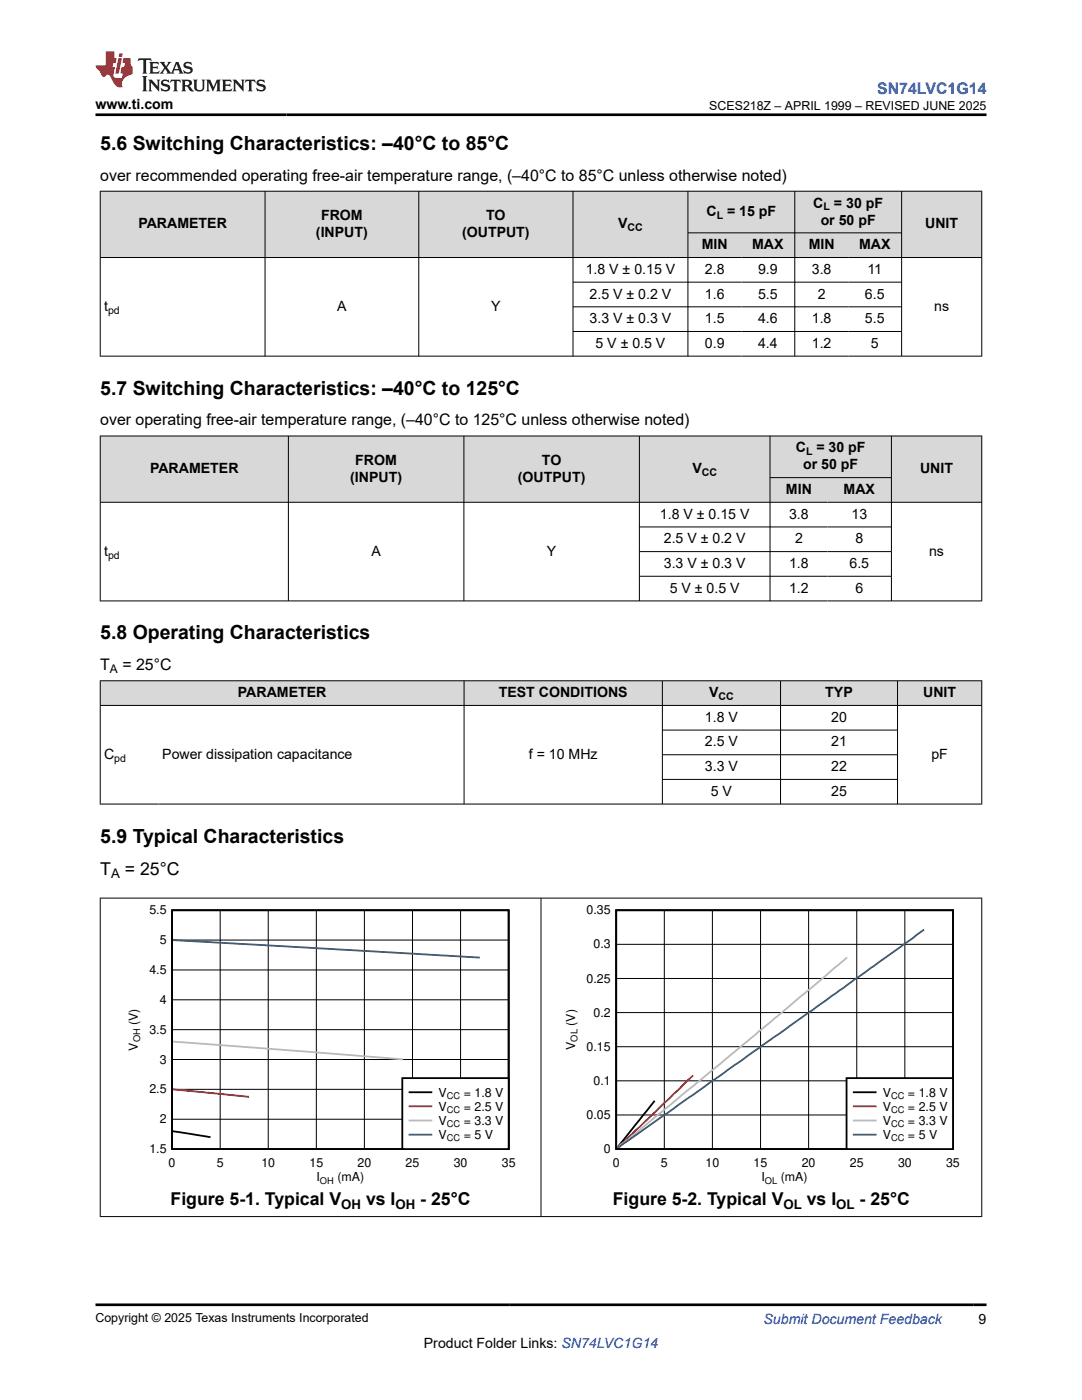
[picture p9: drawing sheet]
<svg xmlns="http://www.w3.org/2000/svg" width="216mm" height="279mm" viewBox="0 0 216 279" stroke-linecap="round" stroke-linejoin="round" font-family="sans-serif">
<g fill="#d8d8d8">
<path d="M20 38.2h175.9v8.3h-175.9z" fill-rule="evenodd"/>
<path d="M20.1 38.2h32.7v13.1h-32.7z" fill-rule="evenodd"/>
<path d="M52.9 38.2h30.6v13.1h-30.6z" fill-rule="evenodd"/>
<path d="M83.6 38.2h30.7v13.1h-30.7z" fill-rule="evenodd"/>
<path d="M114.4 38.2h22.8v13.1h-22.8z" fill-rule="evenodd"/>
<path d="M137.3 38.2h21.2v8.2h-21.2z" fill-rule="evenodd"/>
<path d="M158.6 38.2h21.2v8.2h-21.2z" fill-rule="evenodd"/>
<path d="M180 38.2h15.8v13.1h-15.8z" fill-rule="evenodd"/>
<path d="M137.3 46.5h10.6v4.8h-10.6z" fill-rule="evenodd"/>
<path d="M147.9 46.5h10.6v4.8h-10.6z" fill-rule="evenodd"/>
<path d="M158.6 46.5h10.6v4.8h-10.6z" fill-rule="evenodd"/>
<path d="M169.2 46.5h10.6v4.8h-10.6z" fill-rule="evenodd"/>
</g>
<g fill="none" stroke="#000" stroke-width=".2">
<path d="M19.9 38.2h176.1M20 38.1v33M52.9 38.1v33M83.6 38.1v33M114.3 38.1v33M137.3 38.1v33M158.6 38.1v33M179.9 38.1v33M195.9 38.1v33M19.9 51.4h176.1M114.3 56.3h65.7M137.3 46.5h42.7"/>
<path d="M19.9 71.1h176.1M114.3 61.2h65.7M114.3 66.2h65.7"/>
</g>
<g fill="#d8d8d8">
<path d="M20 87h175.9v8.3h-175.9z" fill-rule="evenodd"/>
<path d="M20.1 87.1h37.4v13.1h-37.4z" fill-rule="evenodd"/>
<path d="M57.6 87.1h34.9v13.1h-34.9z" fill-rule="evenodd"/>
<path d="M92.6 87.1h34.9v13.1h-34.9z" fill-rule="evenodd"/>
<path d="M127.6 87.1h26v13.1h-26z" fill-rule="evenodd"/>
<path d="M153.7 87.1h24.1v8.2h-24.1z" fill-rule="evenodd"/>
<path d="M177.9 87.1h17.9v13.1h-17.9z" fill-rule="evenodd"/>
<path d="M153.7 95.4h11.4v4.8h-11.4z" fill-rule="evenodd"/>
<path d="M165.1 95.4h12.7v4.8h-12.7z" fill-rule="evenodd"/>
</g>
<g fill="none" stroke="#000" stroke-width=".2">
<path d="M19.9 87h176.1M20 87v33M57.5 87v33M92.6 87v33M127.6 87v33M153.6 87v33M153.6 95.3h24.3M177.9 87v33M195.9 87v33M19.9 100.2h176.1M19.9 119.9h176.1M127.6 105.2h50.3"/>
<path d="M127.6 110.1h50.3M127.6 115h50.3"/>
</g>
<g fill="#d8d8d8">
<path d="M20 135.9h175.9v4.9h-175.9z" fill-rule="evenodd"/>
<path d="M20.1 135.9h72.4v4.8h-72.4z" fill-rule="evenodd"/>
<path d="M92.7 135.9h39.4v4.8h-39.4z" fill-rule="evenodd"/>
<path d="M132.2 135.9h23.5v4.8h-23.5z" fill-rule="evenodd"/>
<path d="M155.8 135.9h23.2v4.8h-23.2z" fill-rule="evenodd"/>
<path d="M179.2 135.9h16.6v4.8h-16.6z" fill-rule="evenodd"/>
</g>
<path d="M19.9 135.9h176.1M20 135.8v24.7M92.6 135.8v24.7M132.2 135.8v24.7M155.7 135.8v24.7M179.1 135.8v24.7M195.9 135.8v24.7M19.9 140.8h176.1M132.2 145.7h47M132.2 150.6h47M132.2 155.5h47M19.9 160.5h176.1" fill="none" stroke="#000" stroke-width=".2"/>
<path d="M25.2 180.7h77.6v55.6h-77.6z" fill-rule="evenodd" fill="#fff"/>
<path d="M34.3 181.7h67.2v47.6h-67.2zM34.5 225.8l7.5 1.2" fill="none" stroke="#000" stroke-width=".36"/>
<g fill="none" stroke="#000" stroke-width=".2">
<path d="M34.3 199.5h67.2M34.3 193.6h67.2M34.3 187.6h67.2M43.9 181.7v47.6M53.5 181.7v47.6M63.1 181.7v47.6M72.7 181.7v47.6M82.3 181.7v47.6M91.9 181.7v47.6M34.3 217.4h67.2M34.3 211.4h67.2M34.3 205.5h67.2"/>
<path d="M34.3 223.4h67.2"/>
</g>
<path d="M34.5 217.4l15.2 1.5" fill="none" stroke="#f00" stroke-width=".36"/>
<path d="M34.5 207.9l45.9 3.5" fill="none" stroke="#b8b8b8" stroke-width=".36"/>
<path d="M34.5 187.6l61.2 3.5" fill="none" stroke="#295c75" stroke-width=".36"/>
<path d="M80.3 215.2h21.2v14.1h-21.2z" fill-rule="evenodd" fill="#fff"/>
<path d="M80.3 215.2h21.2v14.1h-21.2zM81.7 218h4.4" fill="none" stroke="#000" stroke-width=".36"/>
<path d="M81.7 220.8h4.4" fill="none" stroke="#f00" stroke-width=".36"/>
<path d="M81.7 223.6h4.4" fill="none" stroke="#b8b8b8" stroke-width=".36"/>
<path d="M81.7 226.5h4.4" fill="none" stroke="#295c75" stroke-width=".36"/>
<path d="M112.4 180.7h79.1v55.6h-79.1z" fill-rule="evenodd" fill="#fff"/>
<path d="M122.9 181.7h67.3v47.6h-67.3zM130.6 219.7l-7.5 9.4" fill="none" stroke="#000" stroke-width=".36"/>
<path d="M122.9 195.3h67.3M122.9 188.5h67.3M132.6 181.7v47.6M142.2 181.7v47.6M151.8 181.7v47.6M161.4 181.7v47.6M171 181.7v47.6M180.5 181.7v47.6M122.9 215.7h67.3M122.9 208.9h67.3M122.9 202.1h67.3M122.9 222.5h67.3" fill="none" stroke="#000" stroke-width=".2"/>
<path d="M138.3 214.6l-15.2 14.5" fill="none" stroke="#f00" stroke-width=".36"/>
<path d="M169 191.1l-25.3 21.2-20.6 16.8" fill="none" stroke="#b8b8b8" stroke-width=".36"/>
<path d="M184.4 185.5l-22.3 16.1-38.9 27.5" fill="none" stroke="#295c75" stroke-width=".36"/>
<path d="M168.9 215.2h21.3v14.1h-21.3z" fill-rule="evenodd" fill="#fff"/>
<path d="M168.9 215.2h21.3v14.1h-21.3zM170.4 218h4.3" fill="none" stroke="#000" stroke-width=".36"/>
<path d="M170.4 220.8h4.3" fill="none" stroke="#f00" stroke-width=".36"/>
<path d="M170.4 223.6h4.3" fill="none" stroke="#b8b8b8" stroke-width=".36"/>
<path d="M170.4 226.5h4.3" fill="none" stroke="#295c75" stroke-width=".36"/>
<path d="M19.9 179.2h176.1M20 179.2v63.7M108 179.2v63.7M195.9 179.2v63.7M19.9 242.8h176.1" fill="none" stroke="#000" stroke-width=".2"/>
<path d="M27.7 11.6l-.2 .6 .5-.2h.6v.1v2.2l-.2 .4h1l-.2-.4v-2.2v-.1h.5l.5 .2-.1-.6zM29.8 12.4l.2 .3v1.6l-.2 .4h1.9l.1-.6a1.08 1.08 0 0 1-1.3 .2v-.7h.6l.4 .2v-.7l-.4 .2h-.6v-.5l.2-.2a1 1 0 0 1 1 .3l-.1-.5zM31.8 12.4l1 1.1-1 1.2h.9l-.2-.2 .4-.8 .5 .8-.2 .2h1.6l-.2-.2 .1-.5h1l.1 .5-.1 .2h.9l-.2-.4-.8-1.9h-.5l-1 2.1-.8-1.1 .9-1h-.8l.2 .2-.5 .6-.3-.6 .1-.2zM35.2 12.8l.4 1h-.8zM36.8 12.5a.65 .65 0 0 0-.2 .7 .65 .65 0 0 0 .6 .5l.7 .1 .1 .3a.79 .79 0 0 1-.7 .4 .79 .79 0 0 1-.7-.5l.1 .7 .2-.1a.93 .93 0 0 0 1.1 0 .93 .93 0 0 0 .4-.9 1.46 1.46 0 0 0-1.2-.6l-.1-.3a1.09 1.09 0 0 1 1.2 .2l-.2-.6-.1 .1-.6-.2zM28.4 15.2l.2 .4v2.2l-.2 .4h1l-.2-.4v-2.2l.2-.4zM29.6 15.9l.2 .4v1.5l-.2 .4h.8l-.3-.4v-1.3l1.7 1.8v-2l.2-.4h-.8l.2 .2 .1 1.1-1.2-1.3zM32.3 16a.65 .65 0 0 0-.2 .8 .65 .65 0 0 0 .7 .4l.6 .2 .1 .2a.79 .79 0 0 1-.7 .4 .79 .79 0 0 1-.7-.5l.1 .7 .2-.1a.93 .93 0 0 0 1.1 .1 .93 .93 0 0 0 .4-1 1.46 1.46 0 0 0-1.2-.5l-.1-.4a1.09 1.09 0 0 1 1.2 .2l-.2-.6-.1 .1-.6-.1zM34.1 15.9l-.1 .6a.63 .63 0 0 1 .7-.3l.1 1.6-.3 .4h1l-.2-.4v-1.6a.66 .66 0 0 1 .8 .3l-.1-.6zM36.2 15.9l.2 .4v1.5l-.2 .4h.9l-.2-.2v-.7h.5l.1 .2a.79 .79 0 0 0 1.2 .6l-1-.9a.61 .61 0 0 0 .6-.6 .61 .61 0 0 0-.5-.7zM36.9 16.2h.2a.47 .47 0 0 1 .5 .1 .47 .47 0 0 1 .1 .5l-.2 .1-.6 .1zM38.5 15.9l.2 .2a2.27 2.27 0 0 0 .4 2 1.04 1.04 0 0 0 1.7-.7v-1.3l.2-.2h-.8l.2 .4v1.1a.6 .6 0 0 1-.6 .6 .6 .6 0 0 1-.6-.6v-1.1l.3-.4zM41.1 15.9l.2 .4v1.5l-.2 .4h.7l-.2-.4v-1.4l.9 1.9 .8-1.9v1.4l-.2 .4h1l-.3-.4v-1.5l.3-.4h-.8l-.7 1.5-.7-1.5zM44.3 15.9l.2 .4v1.5l-.2 .4h1.9l.1-.6a1.09 1.09 0 0 1-1.3 .2v-.7h.6l.4 .2v-.6l-.4 .2h-.6v-.6l.2-.1a1.01 1.01 0 0 1 1 .3l-.1-.6zM46.4 15.9l.3 .4v1.5l-.3 .4h.8l-.2-.4v-1.3l1.6 1.8v-2l.2-.4h-.7l.2 .2v1.1l-1.2-1.3zM49 15.9l-.1 .6a.63 .63 0 0 1 .8-.3v1.6l-.3 .4h1l-.2-.4v-1.6a.66 .66 0 0 1 .8 .3l-.1-.6zM51.4 16a.65 .65 0 0 0-.2 .8 .65 .65 0 0 0 .6 .4l.6 .2 .2 .2a.79 .79 0 0 1-.8 .4 .79 .79 0 0 1-.6-.5l.1 .7 .2-.1a.93 .93 0 0 0 1 .1 .93 .93 0 0 0 .5-1 1.46 1.46 0 0 0-1.3-.5l-.1-.4a1.09 1.09 0 0 1 1.3 .2l-.2-.6-.2 .1-.5-.1z" fill="#231f20"/>
<path d="M21.1 10.3v2.7h-2v.4l.9 1a.95 .95 0 0 0 .9 .9 .59 .59 0 0 1 .6-.4 .59 .59 0 0 1 .5 .3l.4 .8a1.59 1.59 0 0 0 2.1 1.4 1.61 1.61 0 0 1 1-2.3l1-.3-.1-1.5a1.59 1.59 0 0 1-.4-1.7h-1.4l-.2 .9h.5l-.1 .9h-.5l-.2 .9v.3l.4 .1-.2 .9h-.6a.73 .73 0 0 1-1.1-.7l.3-1.5h-.5l.2-.9h.5l.2-.9h-.5v-1.3zM23.6 11.6l-.6 3.1h.7l.6-3.1zM23.8 10.7l-.1 .6h.7l.1-.6z" fill="#ed1c24"/>
<path d="M19.1 22.9h177.8M19.1 260.4h177.8" fill="none" stroke="#000" stroke-width=".53"/>
<g font-size="3.9">
<text x="20" y="29.9">5.6 Switching Characteristics: –40°C to 85°C</text>
<text x="20" y="78.8">5.7 Switching Characteristics: –40°C to 125°C</text>
<text x="20" y="127.6">5.8 Operating Characteristics</text>
<text x="20" y="168.1">5.9 Typical Characteristics</text>
</g>
<g font-size="3.5">
<text x="20" y="174.6">T</text>
<text x="24.9" y="174.6">= 25°C</text>
<text x="34" y="240.6">Figure 5-1. Typical V</text>
<text x="73" y="240.6">vs I</text>
<text x="83.9" y="240.6">- 25°C</text>
<text x="122.3" y="240.6">Figure 5-2. Typical V</text>
<text x="161" y="240.6">vs I</text>
<text x="171.5" y="240.6">- 25°C</text>
</g>
<text font-size="3.2" fill="#00f" x="175" y="18.7">SN74LVC1G14</text>
<g font-size="3.2">
<text x="20" y="36.1">over recommended operating free-air temperature range, (–40°C to 85°C unless otherwise noted)</text>
<text x="20" y="84.9">over operating free-air temperature range, (–40°C to 125°C unless otherwise noted)</text>
<text x="20" y="133.8">T</text>
<text x="24.4" y="133.8">= 25°C</text>
</g>
<g font-size="2.8">
<text x="19.1" y="21.8">www.ti.com</text>
<text x="162.3" y="41.4">C</text>
<text x="166.4" y="41.4">= 30 pF</text>
<text x="27.6" y="45.6">PARAMETER</text>
<text x="63.1" y="47.3">(INPUT)</text>
<text x="64.1" y="43.9">FROM</text>
<text x="92.2" y="47.3">(OUTPUT)</text>
<text x="97" y="43.9">TO</text>
<text x="123.3" y="45.6">V</text>
<text x="141" y="43.1">C</text>
<text x="145.1" y="43.1">= 15 pF</text>
<text x="163.8" y="44.8">or 50 pF</text>
<text x="184.6" y="45.6">UNIT</text>
<text x="140" y="49.7">MIN</text>
<text x="150.1" y="49.7">MAX</text>
<text x="161.4" y="49.7">MIN</text>
<text x="171.4" y="49.7">MAX</text>
<text x="116.9" y="54.7">1.8 V ± 0.15 V</text>
<text x="117.7" y="59.6">2.5 V ± 0.2 V</text>
<text x="140.7" y="54.7">2.8</text>
<text x="140.7" y="59.6">1.6</text>
<text x="151.3" y="54.7">9.9</text>
<text x="151.3" y="59.6">5.5</text>
<text x="162" y="54.7">3.8</text>
<text x="163.2" y="59.6">2</text>
<text x="172.6" y="59.6">6.5</text>
<text x="173.1" y="54.7">11</text>
<text x="20.8" y="62">t</text>
<text x="67.3" y="62">A</text>
<text x="98" y="62">Y</text>
<text x="117.7" y="64.5">3.3 V ± 0.3 V</text>
<text x="140.7" y="64.5">1.5</text>
<text x="151.3" y="64.5">4.6</text>
<text x="162" y="64.5">1.8</text>
<text x="172.6" y="64.5">5.5</text>
<text x="186.4" y="62">ns</text>
<text x="118.8" y="69.4">5 V ± 0.5 V</text>
<text x="140.7" y="69.4">0.9</text>
<text x="151.3" y="69.4">4.4</text>
<text x="162" y="69.4">1.2</text>
<text x="173.8" y="69.4">5</text>
<text x="29.9" y="94.4">PARAMETER</text>
<text x="70.9" y="92.7">FROM</text>
<text x="108.1" y="92.7">TO</text>
<text x="138.1" y="94.4">V</text>
<text x="158.8" y="90.3">C</text>
<text x="160.3" y="93.7">or 50 pF</text>
<text x="162.9" y="90.3">= 30 pF</text>
<text x="183.6" y="94.4">UNIT</text>
<text x="69.9" y="96.1">(INPUT)</text>
<text x="103.3" y="96.1">(OUTPUT)</text>
<text x="156.8" y="98.6">MIN</text>
<text x="168.3" y="98.6">MAX</text>
<text x="131.7" y="103.5">1.8 V ± 0.15 V</text>
<text x="157.5" y="103.5">3.8</text>
<text x="169.9" y="103.5">13</text>
<text x="20.8" y="110.9">t</text>
<text x="74.1" y="110.9">A</text>
<text x="109.1" y="110.9">Y</text>
<text x="132.5" y="108.4">2.5 V ± 0.2 V</text>
<text x="132.5" y="113.4">3.3 V ± 0.3 V</text>
<text x="157.5" y="113.4">1.8</text>
<text x="158.6" y="108.4">2</text>
<text x="169.5" y="113.4">6.5</text>
<text x="170.7" y="108.4">8</text>
<text x="185.4" y="110.9">ns</text>
<text x="133.6" y="118.3">5 V ± 0.5 V</text>
<text x="157.5" y="118.3">1.2</text>
<text x="170.7" y="118.3">6</text>
<text x="47.5" y="139.1">PARAMETER</text>
<text x="99.5" y="139.1">TEST CONDITIONS</text>
<text x="141.5" y="139.1">V</text>
<text x="164.7" y="139.1">TYP</text>
<text x="184.2" y="139.1">UNIT</text>
<text x="140.7" y="144.1">1.8 V</text>
<text x="140.7" y="149">2.5 V</text>
<text x="165.9" y="144.1">20</text>
<text x="165.9" y="149">21</text>
<text x="20.8" y="151.4">C</text>
<text x="32.4" y="151.4">Power dissipation capacitance</text>
<text x="105.5" y="151.4">f = 10 MHz</text>
<text x="140.7" y="153.9">3.3 V</text>
<text x="165.9" y="153.9">22</text>
<text x="185.8" y="151.4">pF</text>
<text x="141.8" y="158.8">5 V</text>
<text x="165.9" y="158.8">25</text>
<text x="84.6" y="269">Product Folder Links: SN74LVC1G14</text>
<text x="195.3" y="264.2">9</text>
</g>
<text font-size="2.8" fill="#00f" x="152.4" y="264.2">Submit Document Feedback</text>
<g font-size="2.6">
<text x="22.2" y="175.3">A</text>
<text x="68.1" y="241.3">OH</text>
<text x="78.9" y="241.3">OH</text>
<text x="156.3" y="241.3">OL</text>
<text x="166.9" y="241.3">OL</text>
</g>
<g font-size="2.5">
<text x="141.5" y="21.9">SCES218Z – APRIL 1999 – REVISED JUNE 2025</text>
<text x="29.8" y="182.5">5.5</text>
<text x="117" y="182.5">0.35</text>
<text x="31.9" y="188.4">5</text>
<text x="118.4" y="189.3">0.3</text>
<text x="29.8" y="194.4">4.5</text>
<text x="117" y="196.1">0.25</text>
<text x="31.9" y="200.3">4</text>
<text x="118.4" y="202.9">0.2</text>
<text x="27.5" y="209.7" transform="rotate(-90 27.5 209.7)">V</text>
<text x="27.5" y="204.6" transform="rotate(-90 27.5 204.6)">(V)</text>
<text x="29.8" y="206.3">3.5</text>
<text x="114.8" y="209.5" transform="rotate(-90 114.8 209.5)">V</text>
<text x="114.8" y="204.7" transform="rotate(-90 114.8 204.7)">(V)</text>
<text x="117" y="209.7">0.15</text>
<text x="31.9" y="212.3">3</text>
<text x="29.8" y="218.2">2.5</text>
<text x="87.5" y="218.9">V</text>
<text x="87.5" y="221.7">V</text>
<text x="92.5" y="218.9">= 1.8 V</text>
<text x="92.5" y="221.7">= 2.5 V</text>
<text x="118.4" y="216.5">0.1</text>
<text x="176.2" y="218.9">V</text>
<text x="176.2" y="221.7">V</text>
<text x="181.2" y="218.9">= 1.8 V</text>
<text x="181.2" y="221.7">= 2.5 V</text>
<text x="31.9" y="224.2">2</text>
<text x="87.5" y="224.5">V</text>
<text x="87.5" y="227.3">V</text>
<text x="92.5" y="224.5">= 3.3 V</text>
<text x="92.5" y="227.3">= 5 V</text>
<text x="117" y="223.3">0.05</text>
<text x="176.2" y="224.5">V</text>
<text x="176.2" y="227.3">V</text>
<text x="181.2" y="224.5">= 3.3 V</text>
<text x="181.2" y="227.3">= 5 V</text>
<text x="29.8" y="230.1">1.5</text>
<text x="33.6" y="233">0</text>
<text x="43.2" y="233">5</text>
<text x="52.2" y="233">10</text>
<text x="61.8" y="233">15</text>
<text x="71.3" y="233">20</text>
<text x="80.9" y="233">25</text>
<text x="90.5" y="233">30</text>
<text x="100.1" y="233">35</text>
<text x="120.5" y="230.1">0</text>
<text x="122.3" y="233">0</text>
<text x="131.9" y="233">5</text>
<text x="140.8" y="233">10</text>
<text x="150.4" y="233">15</text>
<text x="160" y="233">20</text>
<text x="169.6" y="233">25</text>
<text x="179.2" y="233">30</text>
<text x="188.8" y="233">35</text>
<text x="63.2" y="235.8">I</text>
<text x="67.3" y="235.8">(mA)</text>
<text x="152" y="235.8">I</text>
<text x="155.8" y="235.8">(mA)</text>
<text x="19.1" y="263.9">Copyright © 2025 Texas Instruments Incorporated</text>
</g>
<text font-size="2.4" x="21.9" y="134.4">A</text>
<g font-size="2.1">
<text x="164.3" y="42">L</text>
<text x="125.2" y="46.2">CC</text>
<text x="143" y="43.7">L</text>
<text x="21.6" y="62.6">pd</text>
<text x="140" y="95">CC</text>
<text x="160.8" y="90.9">L</text>
<text x="21.6" y="111.5">pd</text>
<text x="143.4" y="139.7">CC</text>
<text x="22.8" y="152">pd</text>
</g>
<g font-size="1.9">
<text x="28" y="208" transform="rotate(-90 28 208)">OH</text>
<text x="115.2" y="207.9" transform="rotate(-90 115.2 207.9)">OL</text>
<text x="89.2" y="219.3">CC</text>
<text x="177.8" y="219.3">CC</text>
<text x="89.2" y="222.1">CC</text>
<text x="89.2" y="224.9">CC</text>
<text x="89.2" y="227.8">CC</text>
<text x="177.8" y="222.1">CC</text>
<text x="177.8" y="224.9">CC</text>
<text x="177.8" y="227.8">CC</text>
<text x="63.9" y="236.2">OH</text>
<text x="152.6" y="236.2">OL</text>
</g>
</svg>
